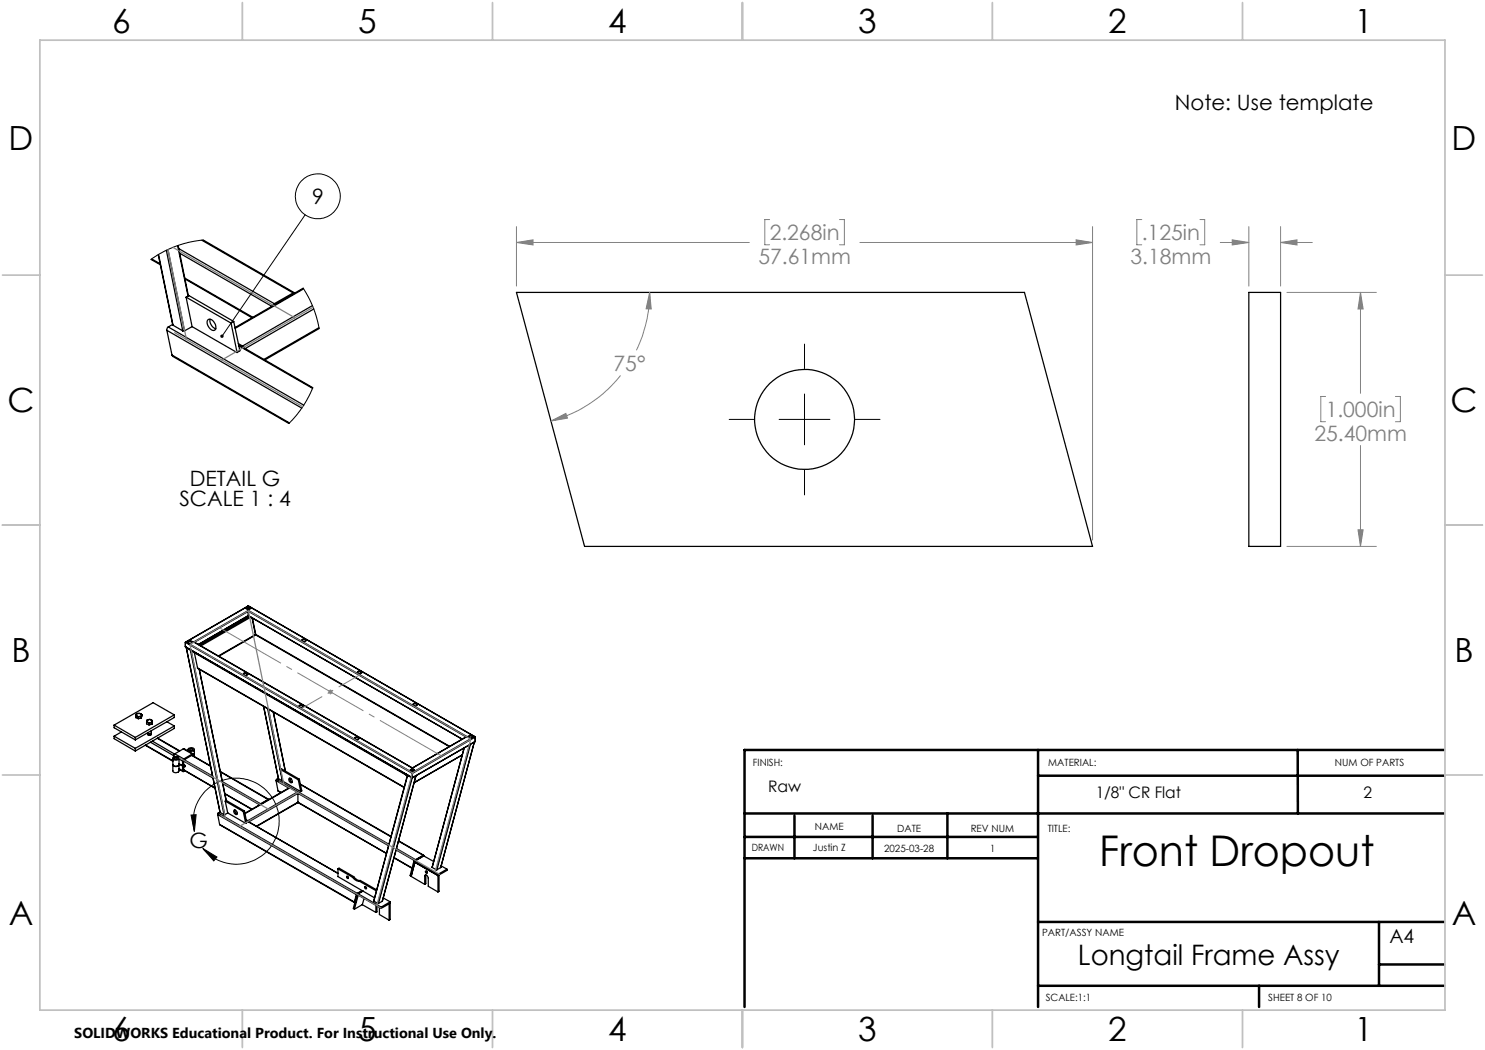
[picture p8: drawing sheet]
<svg xmlns="http://www.w3.org/2000/svg" width="297mm" height="210mm" viewBox="0 0 297 210" stroke-linecap="round" stroke-linejoin="round" font-family="sans-serif">
<g fill="none" stroke="#000" stroke-width=".25">
<path d="M30.2 51.9l1.9 1M30.3 51.8l1.7 1M31.6 50.9l3 14.1M31.7 50.9l2.9 14.1M33.3 50.1l3.2 16.1M33.6 49.9l3.3 16.3M35.5 49.1l2.1 10.1M35.6 49.1l2.1 10.1M35.8 49.7l19.1 11M35.9 50.7l18.5 10.6M37 55.6l13.6 7.9M37 55.8l13.4 7.8"/>
<path d="M37.2 59.4l1.2 5.9M37.2 59.4l9 5.2M37.2 59.4l.6-.3 8.9 5.2M40.4 48l18.2 10.6M40.6 48l18.3 10.6M58.6 58.6h.3M58.6 58.6l-3.7 2.1M60.6 57.6l-13.6 7.9M60.7 57.8l-13.7 7.9M103.3 58.5h101.6l13.6 50.8h-101.6zM249.8 58.5h6.3v50.8h-6.3zM33.4 66.1l27 15.5"/>
<path d="M33.4 66.1l1 4.9M33.7 65.4l-.3 .4v.3M33.7 65.4l27 15.6M34.4 71l.2 .3 23.2 13.4M34.4 71l23.5 13.6M34.5 64.9l-.8 .5M34.6 65l1.9 1.2M36.5 66.2h.4M38.4 65.3l-1.5 .9M38.4 65.3l9 5.2M41.6 63.9a1.46 1.46 0 0 1 1.5 2 .83 .83 0 0 1-1.3-.4l-.3-.6a.9 .9 0 0 1 .1-1zM42 63.8a1.83 1.83 0 0 0 1.1 2"/>
<path d="M46.2 64.6l1.2 5.9M46.7 64.3l-.5 .3M46.7 64.3l1.3 5.9-.6 .3M47.7 68.7l.8 .5M47.7 69l14.8 8.5M47.8 69.2l14.7 8.5M48.5 69.2l.3 .4M54.9 60.7l-.4 .5M62.5 61.1l-14 8.1M62.8 61.8l-13.8 7.9M63.8 65.5l-11 6.4M63.8 65.7l-10.8 6.3"/>
<path d="M37.1 129.4l45.4 26.2M37.1 128.5l45.4 26.2M37.1 129.4l45.4 26.1M37.1 128.5v.9M37.2 128.4l-.1 .1M37.2 128.4l45.3 26.1M37.2 128.4h.3M37.3 129.5l.8 .5M37.3 129.5l6.7 33M37.5 128.4l.4 .2 .6-.2M37.5 128.4a.51 .51 0 0 1 .5-.3 .51 .51 0 0 1 .5 .3M37.6 128.4l.3-.1 .5 .1"/>
<path d="M38.1 130h.1M38.1 130l6.7 32.9M38.2 130l6.7 32.9M38.3 130.1l42.9 24.9M38.3 130.1l42.9 24.8M38.3 130.1h.1M38.5 128.4h.2M38.7 128.4h.1zM38.7 128.4l43.8 25.2M38.9 130.6l.6 3M39.5 133.6l41.3 23.9M39.5 133.6l41.3 23.8"/>
<path d="M48.7 134.9a.59 .59 0 0 1 .8 0M48.7 134.7a.43 .43 0 0 1 .5-.2 .43 .43 0 0 1 .3 .4 .5 .5 0 0 1-.8-.1zM49.2 121.5h.1a.37 .37 0 0 1 .5-.2 .37 .37 0 0 1 .2 .5 .42 .42 0 0 1-.5 .1 .42 .42 0 0 1-.3-.4zM49.2 121.7a.6 .6 0 0 1 .9 0M49.6 123.2l.2 .1M49.7 122.1v.2M49.7 121.2h.1M49.7 123.1h.1M49.7 121.2l-12.6 7.2M49.7 123.1l-10 5.8 10-5.8M49.7 121.2l45.3 26.1M49.7 123.1l42.8 24.7"/>
<path d="M49.7 122.1l-11 6.3M49.7 121.2l-12.5 7.2M49.7 121.2v.9M49.7 122.3v.8M49.7 121.2l45.2 26.1M49.7 122.1l43.7 25.2M49.7 122.3l-10.8 6.1M49.7 122.3l43.5 25.1M49.9 123.3l-9.9 5.7M50.2 123.4l-10 5.8M50.4 123.6l.7 3.3M50.5 123.6l.7 3.3"/>
<path d="M51.1 126.9l.1 .1M51.1 126.9l-7.4 4.3M51.2 126.9v.1M51.2 127l-7.5 4.3M51.2 127l38.7 22.3M51.2 126.9l38.8 22.4M60.4 128.1a.59 .59 0 0 1 .8 0M60.5 127.9l.1-.1a.34 .34 0 0 1 .4 0 .34 .34 0 0 1 .1 .5h-.1a.38 .38 0 0 1-.4 0 .38 .38 0 0 1-.2-.4zM71.5 134.5a.63 .63 0 0 1 .9 0M71.6 134.3h.1a.38 .38 0 0 1 .4-.1 .38 .38 0 0 1 .2 .4 .44 .44 0 0 1-.5 .1 .44 .44 0 0 1-.3-.3zM22.8 147.2l4.3 2.5M22.8 147.2v.5l4.3 2.5"/>
<path d="M22.8 145v.5l4.3 2.5M22.8 145l4.3 2.5M24.3 146.4l-1.5 .8M27.1 147.5v.5M27.1 149.7v.5M27.2 143.2l.2 .1M27.2 143.2v.3l.5 .2M27.2 142.9l.2 .4M27.2 142.9v.3M27.4 143.3h.6M27.4 143.3l.3 .1M27.6 142.7l-.4 .2"/>
<path d="M27.6 142.7l.5 .1M27.7 143.4v.3M28 143.3h.3M28 143.3l-.3 .1M28.1 142.8l.2 .2M28.1 142.8l.3 .1M28.3 143.3v.3M28.3 143.6l-.6 .1M28.3 143l-.3 .3M28.3 143v.3M28.4 142.9l-.1 .1M28.4 142.9l-.1 .7"/>
<path d="M29 149l5.6 3.3M29.1 149l5.5 3.1M29.3 144.4l.3 .1M29.3 144.4v.4l.5 .2M29.4 144.2l.2 .3M29.4 144.2l-.1 .2M29.6 144.5h.5M29.6 144.5l.2 .1M29.6 146.5l.1 .3M29.6 146.9l.3-.1 .3 .2-.2-.1-.4 .1M29.6 146.7a.29 .29 0 0 0 .3 .4 .29 .29 0 0 0 .3-.4v.2l-.3 .1M29.7 143.9l-.3 .3"/>
<path d="M29.7 143.9l.5 .1M29.7 146.7l.4 .1M29.7 147h.4M29.7 146.7l-.1 .2M29.7 146.8l-.1 .1M29.8 144.6v.4M30.1 146.8l.1 .1-.1-.1M30.1 146.8l.1 .1M30.1 148.4l4.6 2.7M30.1 144.5l-.3 .1M30.2 144l.2 .3M30.2 146.2v.4l-.5 .2"/>
<path d="M30.2 144l.3 .1M30.4 144.5h-.3M30.4 144.5v.3M30.4 144.8l-.6 .2M30.4 144.3l-.3 .2M30.4 144.3v.2M30.5 144.1l-.1 .2M30.5 144.1l-.1 .7M30.5 148.2l4.4 2.6M31.5 147.7l4.4 2.5M31.5 147.6l4.4 2.6M33.4 144.3l1.5 .9"/>
<path d="M34.6 152.9a.68 .68 0 0 0 .6 .4 .68 .68 0 0 0 .6-.4M34.6 153v1.2a.68 .68 0 0 0 .6 .3 .68 .68 0 0 0 .6-.3v-1.2M34.6 152.9a.71 .71 0 0 0 1.2 0M34.6 151.5a.67 .67 0 0 1 1.2 .3 .74 .74 0 0 1-1.2-.1zM34.6 151.7v1.2M34.7 151.2v.2M34.7 151.2l.3 .1M34.9 145.2l-7.8 4.5M34.9 143v.5l-7.8 4.5M34.9 145.2v.5l-7.8 4.5M34.9 143l-4.3-2.5-7.8 4.5M34.9 143l-7.8 4.5"/>
<path d="M34.9 151.6l.1-.1a.25 .25 0 0 1 .3 0 .25 .25 0 0 1 .1 .3 .27 .27 0 0 1-.3 .1 .27 .27 0 0 1-.2-.3zM35 150.8l-.3 .4M35 150.8l1.8 1M35.8 153.9l.8 .4M35.8 151.7v1.2M35.8 152.7l.7 .4M35.8 152.8l.7 .4M35.8 151.8l.7 .4M35.8 153.7l.7 .5M36.5 154.2v.1h.3M36.5 152.2v.9M36.5 153.2v1"/>
<path d="M36.7 149.8l.1-.1 1.8 1.1M36.7 149.8l1.8 1M36.7 149.8l-1.7 1M36.7 153.1h.1M36.7 152.9a.24 .24 0 0 1 .3 .2 .24 .24 0 0 1-.2 .3l-.1-.2 .2-.1M36.7 154l.1 .1M36.7 154l6.3 3.6M36.7 153l.2 .1M36.7 152.1l-.2 .1M36.7 152.1v.9l-.2 .1M36.7 153.1v.9M36.7 153.1l-.2 .1"/>
<path d="M36.7 154l-.2 .2M36.7 152.2l5.9 3.4M36.7 153.9l6.3 3.7M36.8 151.8l-.3 .4M36.8 152l-.1 .1M36.8 151.8v.2M36.8 154.1v.2M36.8 154v.1M36.9 152l5.6 3.2M36.9 153.1l.1 .1M37 154.2l-.2 .1M37.6 149.9v.3"/>
<path d="M37.6 149.8l.1-.1a.67 .67 0 0 1 1.1 .3 .78 .78 0 0 1-1.2-.1zM38 149.8a.25 .25 0 0 1 .4-.1 .25 .25 0 0 1 .1 .3 .3 .3 0 0 1-.4 .1 .3 .3 0 0 1-.1-.3zM38.3 151.1l3.8 2.1M38.4 151.1l3.7 2.1M38.5 150.8h.2v.1M38.5 151v.1M38.5 150.8l-1.7 1M38.5 150.8v.2M38.5 151l-1.7 1M38.5 151.1h.1M38.7 150.9l-.2 .2M38.7 150.9v.3"/>
<path d="M38.8 151.2v.1M38.9 149.9l-.1 1.4M38.9 151.2v.1M44.1 154.3l9.6 5.6M44.1 154.4l9.5 5.5M44.5 156.3l7.6 4.5M44.6 156.7l7.3 4.3M44.9 158.7l5.5 3.1M45 158.8l5.3 3.1M52.7 141.3l3 14.4M53.5 141.7l3 14.5M53.6 159.9h.2"/>
<path d="M53.6 159.9l-1.5 .9M53.7 141.8l2.4 12M54.6 142.4l2.4 11.8M54.7 142.4l2.4 11.8M55.2 156.1l.4 2M55.2 156.1l2.5 1.5M55.3 155.9l-.1 .2M55.3 155.9l22.5 13M55.6 158.1l.6 .4M55.7 155.7l-.4 .2M55.7 155.7l.8 .5M56.1 153.9l.5 2.3 3.5 2.1"/>
<path d="M56.1 153.9l3.6 2.1M56.1 153.9l.2-.1 3.6 2M56.5 156.2h.1M57.8 155.7a.53 .53 0 0 1 .6 .3 .53 .53 0 0 1-.1 .6 .63 .63 0 0 1-.5-.9zM58 157.6l-9 5.1M58 157.6l1.4 .8M58.3 155.8l-.3-.2v.4l.4 .4M59.4 158.4l.2 .3M59.4 158.4l-9.8 5.7M59.6 158.7v1.7M59.6 158.7l18.1 10.4M59.6 158.7l-9.8 5.7"/>
<path d="M59.7 156l.4 2.3M59.8 141.3a.63 .63 0 0 1 .9 0M59.8 141.1a.47 .47 0 0 1 .5-.1 .47 .47 0 0 1 .3 .3 .52 .52 0 0 1-.8-.1zM59.9 155.8l-.2 .2M59.9 155.8l.5 2.4-.3 .1M60.1 156.8l18.1 10.5M60.1 156.9l18.1 10.4M70.9 147.7a.59 .59 0 0 1 .9 0M70.9 147.5a.52 .52 0 0 1 .9 .2 .46 .46 0 0 1-.5 .2 .46 .46 0 0 1-.4-.4zM81.2 154.9v.1M81.2 154.9h.1M81.4 154.9l-.2 .1"/>
<path d="M81.5 155.1l-6.7 25.1M81.5 155.1l.8 .4M82.1 153.9a.37 .37 0 0 1 .5-.1 .37 .37 0 0 1 .2 .4 .42 .42 0 0 1-.5 .1 .42 .42 0 0 1-.2-.4zM82.1 154.1a.6 .6 0 0 1 .8 0M82.3 155.5h.1M82.3 155.5l-6.7 25.2M82.4 155.6l-6.7 25.1M82.5 154.5v.2M82.5 153.6h.1M82.5 155.5v.1M82.5 153.6v.9M82.5 154.7v.9"/>
<path d="M82.6 141a.59 .59 0 0 1 .9 0M82.6 140.8a.4 .4 0 0 1 .5-.2 .4 .4 0 0 1 .3 .5h-.1a.41 .41 0 0 1-.7-.3zM82.8 156.5l9.6-5.5-9.6 5.6M83.2 155.1l-6.8 25.2M83.2 155.2l-6.8 25.1M92.9 149.6l-6.5 23.9M93.4 147.3l-10.9 6.3M93.4 147.3h.3M93.7 147.3a.51 .51 0 0 0 .5 .3 .51 .51 0 0 0 .4-.3M93.7 147.3a.54 .54 0 0 1 .9 0M93.7 147.4l.4-.2 .5 .2M93.9 149l-6.7 24.9"/>
<path d="M94.1 148.9l-6.7 25M94.6 147.3h.3M94.9 148.4l-6.8 25.1M94.9 147.3l.1 .1M94.9 147.3l-12.4 7.2M95 148.3l-12.5 7.3M95 148.3h.1M95 147.4l-12.5 7.3M95 148.3l-12.5 7.2M95 147.4v.9M43.5 162.9l27.8 16M43.5 162.9l.4 2"/>
<path d="M43.6 162.6l-.1 .3M43.6 162.6l27.8 16.1M43.9 164.9l27 15.6M43.9 164.9l27 15.5M44 162.4v.1M44 162.4l-.4 .2M44 162.5l.8 .4M44.8 162.9h.1M45 160.2l.5 2.4M45 160.2l3.6 2.1M45 160.2l.3-.1 3.6 2.1M45.3 160.1l-5.4-26.2 5.3 26.3"/>
<path d="M45.5 162.6l-.6 .3M45.5 162.6l3.6 2.1M46.8 162a.53 .53 0 0 1 .5 .3 .53 .53 0 0 1 0 .6 .63 .63 0 0 1-.5-.9zM47 162v.1a.65 .65 0 0 0 .4 .7M48.6 162.3l.5 2.4M48.9 162.2l-.3 .1M48.9 162.2l.5 2.3-.3 .2M49.2 164.1l18.4 10.6M49.2 164l.4 .1M49.3 164.1l18.3 10.6M49.6 164.1l.1 .2M52.1 160.8l-.1 .1"/>
<path d="M59.6 160.4l-8.2 4.9M59.6 160.5l17.7 10.2M59.6 160.4l17.7 10.3M59.6 160.4l-8.3 4.8M67.6 173.8v1.5l7.3 4.3M67.6 173.8l.2-.2 2.9 1.7M67.6 173.8l2.9 1.6M69.5 175.3l.2 .2M70.5 175.4a1.74 1.74 0 0 0 1.4 .8M70.7 175.3a1.48 1.48 0 0 0 1.4 .8M70.7 175.3l-.2 .1M71.3 178.9l-.4 1.5"/>
<path d="M71.4 178.8l-.4 1.5M71.4 178.8h.1M71.4 178.7l-.1 .2M71.4 178.8l-.7 2.9 .2 .1M71.4 178.8l.2 .2M71.6 179h.1M71.6 178.8l4.6 2.6M71.6 178.8v.2M71.6 179l4.6 2.7M71.6 179l-.7 2.8M71.9 176.2l3.4 2M72.1 176.1l-.2 .1"/>
<path d="M72.1 176.1l3.2 1.9M72.4 178.1l-1 .6M72.5 178.2l-1.1 .6M72.6 178.2l-1 .6M72.8 179.7l-.3 1.2M73.1 177.4l.2 .2M76.7 179.6l1.3 .8M78.8 171.6l3.6 2.1M78.8 171.5l3.6 2.1M79.2 170l3.7 2.1M79.3 169.7l3.8 2.2M79.7 168.2l4.9 2.9"/>
<path d="M79.7 168.2l5 2.9M82.2 175.3l2.7 1.6M82.8 172.3l-.8 2.8 .2 .2M82.8 172.3l.2 .2M82.9 172.1l.1 .4M83 172.5l-.8 2.8M83 172.5l4.6 2.6M83 172.1h.1M83.1 172v.1M83.1 172.1h.1M83.1 171.9l-.2 .2M84.6 171.2h.1"/>
<path d="M84.6 171.2l-1.5 .8M84.6 171.1l.1 .1M84.6 171.1l-1.5 .8M84.6 171.2l-1.8 1.1M84.9 175.2v-.1a.46 .46 0 0 1 .6 0 .46 .46 0 0 1 .2 .5v1.7l1.9 1.1M84.9 175.2v1.7M85.1 174.2a.24 .24 0 0 1 .3 .1 .24 .24 0 0 1-.1 .4zM85.2 175v.1M85.2 175.1l-.3 .1M85.2 175.1v1.6l-.3 .2M85.3 174.2l.2 .3M86.4 173.5h.1"/>
<path d="M86.4 173.5l.8 .4M86.7 172.3l-1.9-1.1-1.8 1 4.6 2.7M87.2 173.9h.2M87.6 174.9v3.5M87.6 175.1l.2-.1v3.3l-.2 .1M88.1 173.5l-.7 .4M88.2 173.5h-.1M88.2 173.2l1.2 .6M89.4 173.8l-1.8 1.1M89.4 173.8v.3l-1.8 1M70.9 180.4l.1 .1M71 180.5h.1"/>
<path d="M71 180.4h.1M71 180.3v.1M72.5 180.9l2.7 1.6M72.5 180.9l-1.6 .9M74.8 180.2l.8 .5M75.2 181v1.5M75.4 181.2v1.2l-.2 .1M75.6 180.7h.1M75.9 181.5v1.4l1.9 1.1M76.2 181.7l1.8-1.1-.2 .2v3.2M76.2 181.4v.3M76.4 180.3l-.7 .4"/>
<path d="M78 180.4v3.5l-.2 .1M78 180.4l-1.8 1"/>
<circle cx="160.9" cy="83.9" r="10"/>
<circle cx="69.5" cy="175.5" r=".23"/>
<circle cx="73.1" cy="177.6" r=".23"/>
</g>
<g fill="none" stroke="#000" stroke-width=".2">
<path d="M40.6 48l-2.9 .5-2.7 .8-2.6 1.2-2.2 1.4M60.6 57.6l1.1 1.8 1 2.3 .7 1.9 .4 2.1M61 43l-16.6 24.2M62.5 77.5l-.7 1.7-1.1 1.9-1.3 1.9-1.6 1.7M160.9 68.8v4.9M160.9 78.8v10.2M145.8 83.9h4.9M155.8 83.9h10.2M160.9 94v5M171.1 83.9h4.9M38.2 163l1-.1-.3 3.4zM38.9 166.3a8.6 8.6 0 0 1 9.5-10.6 8.6 8.6 0 0 1 6.4 12.7 8.6 8.6 0 0 1-14.2 1.3"/>
<path d="M40.6 169.7l2.8 1.7-.6 .8z"/>
<circle cx="63.6" cy="39.2" r="4.5"/>
</g>
<g fill="none" stroke="#808080" stroke-width=".2">
<path d="M103.3 48.5l3.3-.5v1zM103.3 45.3v11.9M103.3 48.5h46.6M129.9 58.5l.3 3.3h-1zM129.9 58.5a26.7 26.7 0 0 1-2.6 11.6M153.9 43.9h-.9v5.1h.9M167.9 43.9h1v5.1h-1M172 48.5h46.5M215.2 48l3.3 .5-3.3 .5zM218.5 45.3v62.7M228.4 43.9h-1v5.1h1M240 43.9h.9v5.1h-.9"/>
<path d="M244.1 48.5h5.7M246.5 48l3.3 .5-3.3 .5zM249.8 45.3v11.9M256.1 48.5l3.3-.5v1zM256.1 48.5h6.4M256.1 45.3v11.9M257.4 58.5h17.9M272.1 58.5l.5 3.3h-1zM272.1 58.5v20.2M124.1 75.1a26.6 26.6 0 0 1-13.9 9.1M265.1 79.3h-.9v5h.9M279.1 79.3h1v5h-1"/>
<path d="M110.2 84.2l3-1.5 .3 .9zM272.1 89.1v20.2M257.4 109.3h17.9M271.6 106h1l-.5 3.3zM65.6 138.4h1M65.7 138l.7 .7M66.1 137.9v1M66.4 138l-.7 .7"/>
</g>
<path d="M88.3 151.2l-44.5-25.7" fill="none" stroke="#808080" stroke-width=".2" stroke-dasharray="15.2 1.3 1.3 1.3" stroke-dashoffset="1" stroke-linecap="butt"/>
<path d="M60.2 141.7l11.7-6.7" fill="none" stroke="#808080" stroke-width=".2" stroke-dasharray="15.2 1.3 1.3 1.3" stroke-dashoffset="10.4" stroke-linecap="butt"/>
<g fill="none" stroke="#808080" stroke-width=".25">
<path d="M33.6 49.9l3.7 18M34.6 49.5l24.4 14.1M34.9 66.5l25.6 14.8M62.6 61.4l-18.2 10.6M38 128.9l7.1 34.7M38 128.9l44.5 25.7M49.7 122.2l-11.7 6.7M49.7 122.2l44.5 25.6M49.7 122.2l7.1 34.7M35.8 151.5l18 10.4M55.8 156.3l32.2 18.6M59.6 158.5l-11.7 6.8"/>
<path d="M82.5 154.6l-7.1 26.5M94.2 147.8l-11.7 6.8M94.2 147.8l-7.2 26.6M44.1 163.1l32.2 18.6"/>
</g>
<g fill="none" stroke="#000" stroke-width=".5">
<path d="M207.6 150v51.4M207.6 155.1h81.2M259.5 150l.1 12.7M288.8 150h-139.9v51.4M148.9 162.7h139.9M148.9 171.7h58.6M148.9 167.4h58.7M158.9 163.2v8.5M174.5 163.2v8.5M189.5 162.7v9M207.6 197.2h81.2M207.6 184.4h81.2"/>
<path d="M251.8 197.2v4.2M275.8 184.4v12.8M275.8 192.9h13"/>
</g>
<g fill="none" stroke="#c0c0c0" stroke-width=".35">
<path d="M8 8h281v194h-281zM48.5 .5v7.5M98.5 .5v7.5M148.5 .5v7.5M198.5 .5v7.5M248.5 .5v7.5M.5 55h7.5M289 55h7.5M.5 105h7.5M289 105h7.5M.5 155h7.5M289 155h7.5"/>
<path d="M48.5 202v7.5M98.5 202v7.5M148.5 202v7.5M198.5 202v7.5M248.5 202v7.5"/>
</g>
<path d="M40.6 169.7l2.8 1.7-.6 .8zM38.2 163l1-.1-.3 3.4zM44.1 67.1v.4l.3-.3-.2 .3a.34 .34 0 0 0 .5-.1 .34 .34 0 0 0-.1-.5 .34 .34 0 0 0-.5 .2z" fill="#000"/>
<path d="M103.3 48.5l3.3-.5v1zM215.2 48l3.3 .5-3.3 .5zM110.2 84.2l3-1.5 .3 .9zM129.9 58.5l.3 3.3h-1zM256.1 48.5l3.3-.5v1zM246.5 48l3.3 .5-3.3 .5zM271.6 106h1l-.5 3.3zM272.1 58.5l.5 3.3h-1z" fill="#808080"/>
<text font-size="8.5" x="219.9" y="173.3">Front Dropout</text>
<g font-size="6.7">
<text x="22.4" y="6.6">6</text>
<text x="71.7" y="6.6">5</text>
<text x="121.7" y="6.6">4</text>
<text x="171.7" y="6.6">3</text>
<text x="221.7" y="6.6">2</text>
<text x="270.9" y="6.6">1</text>
<text x="1.7" y="29.9">D</text>
<text x="290.3" y="29.9">D</text>
<text x="1.5" y="82.4">C</text>
<text x="290.1" y="82.4">C</text>
<text x="2.3" y="132.4">B</text>
<text x="290.9" y="132.4">B</text>
<text x="1.7" y="184.9">A</text>
<text x="290.3" y="184.9">A</text>
<text x="22.4" y="208.2">6</text>
<text x="71.7" y="208.2">5</text>
<text x="121.7" y="208.2">4</text>
<text x="171.7" y="208.2">3</text>
<text x="221.7" y="208.2">2</text>
<text x="270.9" y="208.2">1</text>
</g>
<text font-size="5.6" x="215.6" y="193.1">Longtail Frame Assy</text>
<g font-size="4.2">
<text x="235" y="22.1">Note: Use template</text>
<text x="62.4" y="40.7">9</text>
<text x="35.9" y="101.3">SCALE 1 : 4</text>
<text x="38" y="97.1">DETAIL G</text>
<text x="37.9" y="169.5">G</text>
</g>
<g font-size="4.2" fill="#808080">
<text x="151.7" y="52.8">57.61mm</text>
<text x="153.9" y="48">2.268in</text>
<text x="226.1" y="52.8">3.18mm</text>
<text x="228.4" y="48">.125in</text>
<text x="122.7" y="74.2">75°</text>
<text x="265.1" y="83.4">1.000in</text>
<text x="262.9" y="88.2">25.40mm</text>
</g>
<text font-size="3.9" x="277.9" y="188.5">A4</text>
<g font-size="3.2">
<text x="153.6" y="158.5">Raw</text>
<text x="219.1" y="159.6">1/8&quot; CR Flat</text>
<text x="272.7" y="159.6">2</text>
</g>
<text font-size="2.9" x="14.9" y="207.6">SOLIDWORKS Educational Product. For Instructional Use Only.</text>
<g font-size="2">
<text x="150.6" y="153.2">FINISH:</text>
<text x="209.7" y="153.2">MATERIAL:</text>
<text x="267" y="153.2">NUM OF PARTS</text>
<text x="163" y="166.1">NAME</text>
<text x="179.4" y="166.3">DATE</text>
<text x="194.1" y="166.3">REV NUM</text>
<text x="209.5" y="166.3">TITLE:</text>
<text x="150.3" y="170.1">DRAWN</text>
<text x="162.6" y="170.1">Justin Z</text>
<text x="176.8" y="170.4">2025-03-28</text>
<text x="198" y="170.4">1</text>
<text x="208.4" y="187.1">PART/ASSY NAME</text>
<text x="209.2" y="200.3">SCALE:1:1</text>
<text x="253.7" y="200.3">SHEET 8 OF 10</text>
</g>
</svg>
